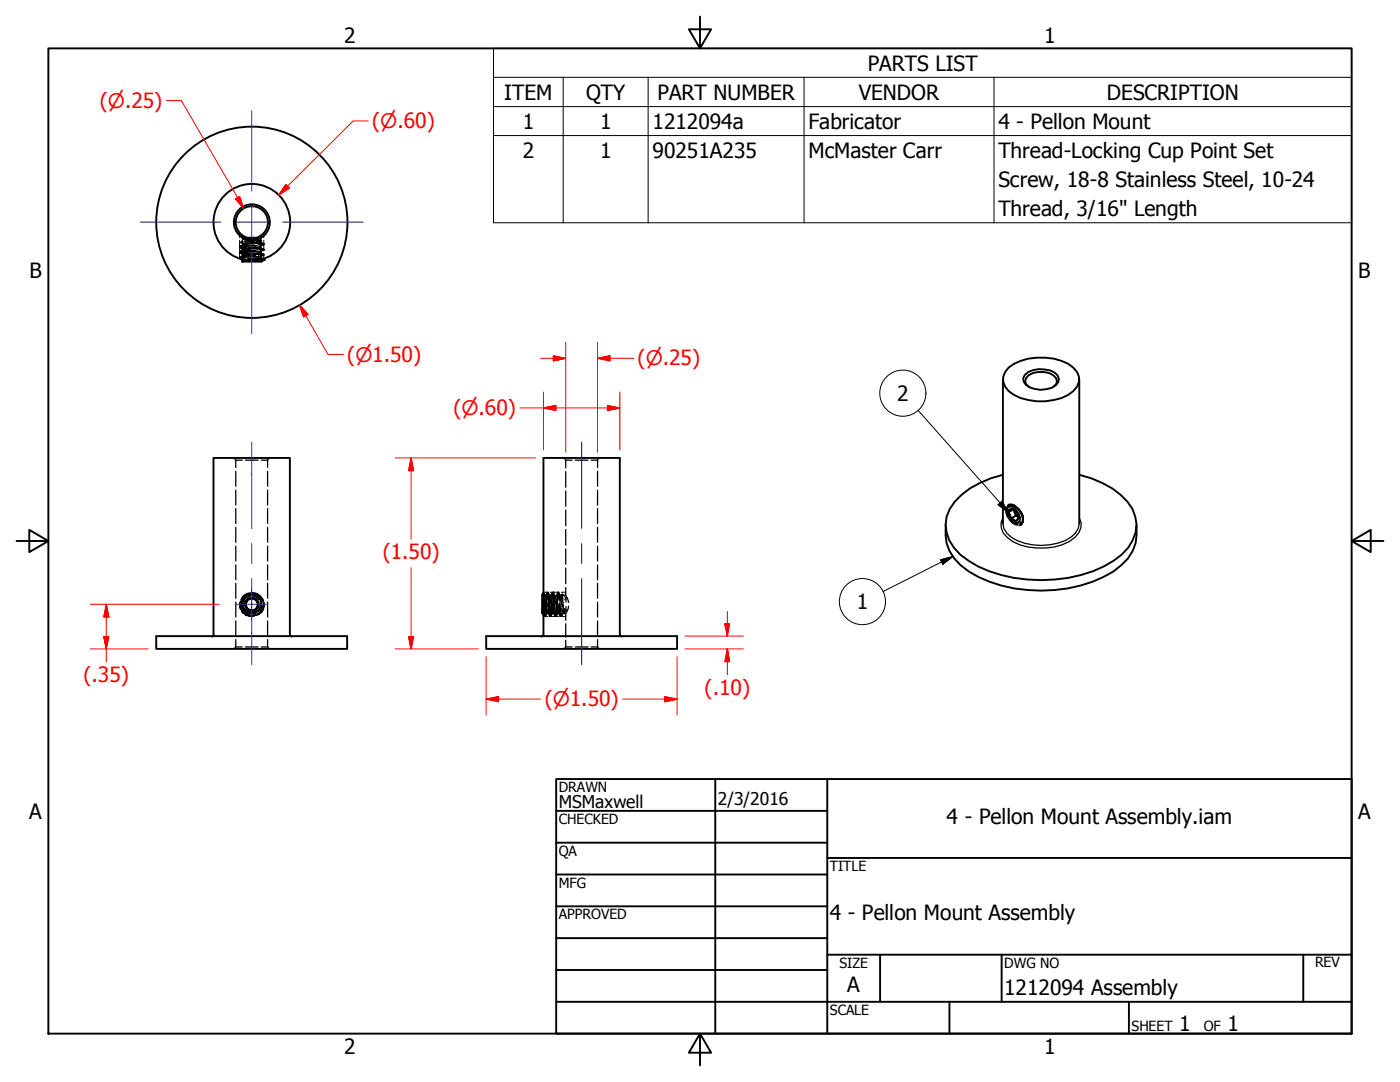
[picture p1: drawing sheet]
<svg xmlns="http://www.w3.org/2000/svg" width="279mm" height="216mm" viewBox="0 0 279 216" stroke-linecap="round" stroke-linejoin="round" font-family="sans-serif">
<!-- layer: Visible (ANSI) -->
<g fill="none" stroke="#000" stroke-width=".38">
<path d="M48.2 51.7l.3 .2M48.5 51.9h.1M48.5 51.9l-.2 .2M48.6 51.8l-.1 .1M49 51.9h-.5M49.6 47.4h1.3M52.3 51.6l.3 .3M52.6 51.9l-4.3 .2M52.6 51.9l-.4 .3-3.9-.1M200.2 75.7v28.8M201.3 73.3a11.3 11.3 0 0 1 10.5-1.3 4.9 4.9 0 0 1 3.5 3.2 3.6 3.6 0 0 1-2.1 3.6 11.4 11.4 0 0 1-11.9-.8 3 3 0 0 1 0-4.7zM204.5 74.8a5.3 5.3 0 0 1 6-.4 1.48 1.48 0 0 1 .2 2.5 5.1 5.1 0 0 1-6-.1l-.4-.7-.1-.7z"/>
<path d="M205.4 77.2l-.6-.5-.2-.6a2.41 2.41 0 0 1 2.6-1.9 3.6 3.6 0 0 1 3.6 1.2l.1 .7-.1 .6-.7 .5M215.4 75.7v28.8M200.2 94.7a16.1 16.1 0 0 0-10.7 6.8 7.4 7.4 0 0 0 2.1 9.2 24.7 24.7 0 0 0 16.2 5.1 26.7 26.7 0 0 0 14.4-3.9 8.9 8.9 0 0 0 4.6-7.3 7.9 7.9 0 0 0-3.2-5.9 19.8 19.8 0 0 0-8.2-4M49.5 119.4h1.4l.7 1.2-.7 1.2h-1.4l-.6-1.2zM50.6 118.4a2.22 2.22 0 0 0-2.6 2.5 2.22 2.22 0 0 0 3.2 1.7M108.4 118.4l-.2 .3 .1 3.7M108.4 118.4l.1 2M108.4 118.4l.1 .2M188.7 104.8a9.1 9.1 0 0 0 4.7 9.2 29.2 29.2 0 0 0 28.8 0 9.7 9.7 0 0 0 4.4-5.6l.2-1.5v-2.1M201.1 103.1a1.66 1.66 0 0 1 .2-2.3 2.49 2.49 0 0 1 2.7 2.1l.2 .5M201.2 101l.1-.3a2.06 2.06 0 0 1 2.1 1 2.5 2.5 0 0 1 .8 2.1M201.2 102.2l.4 .6 .1 .7-.3-.6z"/>
<path d="M201.2 101.2l.5-.2a2.73 2.73 0 0 1 1.8 3.1l-.3 .2a2.26 2.26 0 0 1-2.3-2.7zM201.2 102.2l.2-.5 .3-.2a1.94 1.94 0 0 1 1.5 1.9M201.6 103.8a1.95 1.95 0 0 0 1.5 .9M202.2 101.7l-1 .5M202.2 101.7l-.5-.2-.5 .7M202.3 101.7l.5 1.2 .3 .2-.3-.4-.4-.8M202.8 102.9l-1.1 .6M203 101.3l.6 .8 .4 .8M203.2 103.4l-.2 .4-.3 .3-.5-.2-.5-.4M203.2 103.4l-.5 .7-.4-.4-.6-.2M203.5 104.1l.3 .5M203.6 104.7h.1"/>
<path d="M203.8 104.6l.3-.5 .1-.7-.1 .8-.6 .6M31.2 126.9h38.1v2.6h-38.1zM42.6 126.6v-35.2h15.2v35.2l.1 .2 .4 .2M42.7 126.6l-.1 .2-.3 .2M52.1 121.3l-.4 .5-.6 .3M52.1 121.3v.9l-.5 .4M52.1 121.3a1.94 1.94 0 0 0-2.1-2.6 1.94 1.94 0 0 0-1.3 3M52.6 120.4a2.19 2.19 0 0 0-2.5-2 2.19 2.19 0 0 0-1.8 2.7 2.06 2.06 0 0 0 2.8 1M52.7 120.4l-.2 1.1-.4 .7M97 126.9h38.1v2.6h-38.1zM108.2 121.3l.3 .9M108.2 122.1l.3 .6"/>
<path d="M108.5 122.6v4l-.1 .2-.4 .2M108.5 120.4l.2 1.8M108.5 120.4v1.8M108.5 122.2l.1 .4M108.7 121.5a6.6 6.6 0 0 0-.2-3.1v-27h15.2v35.2l.1 .2 .3 .2"/>
<circle cx="50.3" cy="44.4" r="3.2"/>
<circle cx="50.3" cy="44.4" r="3.6"/>
<circle cx="50.3" cy="44.4" r="7.7"/>
<circle cx="50.3" cy="44.4" r="19.1"/>
<circle cx="50.3" cy="120.6" r="1.17"/>
<circle cx="50.3" cy="120.6" r="1.37"/>
</g>
<!-- layer: Hidden (ANSI) -->
<g fill="none" stroke="#000" stroke-width=".25">
<path d="M47.8 49.2v.1M47.8 50.3h.1M47.8 51.4h.1M47.8 50.4h.1M47.8 49.2l.3-.1-.3 .2M47.8 49.2l.4 .1M47.8 50.2l.5 .2M47.8 50.4l.5 .1M47.8 49.3l.5 .2zM47.8 49.2l.5 .1M47.8 50.2v.1M47.8 50.4l.3 .1-.2-.1"/>
<path d="M47.8 51.3v.1M47.8 49.3l.3 .2-.2-.2M47.8 50.2l.3-.1-.2 .1M47.8 50.4l.3 .1M47.8 51.4h.3M47.9 51.4h.1M47.9 51.4l.2 .2zM47.9 51.5l.1 .1M47.9 51.5v.1M47.9 51.3l.2-.1-.3 .2M47.9 50.2l.2-.1-.3 .1M48.1 51.6l.1 .1"/>
<path d="M48.1 49l-.2 .2M48.1 51.5l-.1 .1M48.1 51.2l-.2 .2M48.2 51.6l.1 .1M48.3 52.1l.1 .1M48.3 51.6h.2M48.3 49.7l.2 .1M48.3 50.7l.2 .1M48.3 51.7h.1M48.3 50.6l.3 .2zM48.3 48.1l-.3 .3 .2 .1M48.3 49.6l.3 .1"/>
<path d="M48.3 51.4h.3M48.4 51.3l.6 .1M48.4 51.6l-.1 .1zM48.4 50l.2-.2zM48.4 46.9v1.8M48.4 51.3l-.1 .1M48.4 48.6l.1 .1M48.5 48.6h.1M48.5 48.6v.1M48.5 50.9h.1M48.5 48.6h.3M48.5 51.9l.8 .1"/>
<path d="M48.5 51.9l.4 .2M48.5 51.9h.1M48.5 52h.1M48.5 50.8v.1M48.5 49.8h.1M48.5 48.7h.1M48.5 48.7v.1M48.5 48.6l-.2 .4M48.5 48.8l.3 .1zM48.5 52.2h.1M48.5 48.8l-.2 .1M48.5 49.7v.1"/>
<path d="M48.5 50.9l-.2 .2M48.5 49.8l-.2 .2M48.5 48.8l-.2 .2M48.5 48.7l.3 .1-.2-.1M48.6 50.9h.1M48.6 50.9l-.3 .2M48.6 50.7l.2 .2M48.6 50.9l.2 .2M48.6 51.4l-.1 .1M48.6 49.8h.1M48.6 49.7l-.2-.1v1.7M48.6 49.7h-.1l.4 .1"/>
<path d="M48.6 49.8l-.1 .1 .4 .1M48.6 49.7h-.1l.5 .1M48.6 49.8l-.1 .1 .5 .1M48.6 49.5h.5M48.7 50.4l.5 .1M48.7 50.5l.4 .1M48.8 47.8l.9 .3M48.8 47.8l1.6 .2M48.8 50l3.1 .4M48.8 47.8h.3M48.8 50.4l.4 .1M48.9 48.8l3 .3"/>
<path d="M48.9 51.7v.5l.2-.1M48.9 47.4h.2M48.9 47.4l.4 .3M48.9 47.4l-.3 .4M48.9 51.4h-.3M49 50.7l-.1 .5M49 51.4h-.4M49 48.5h1.1M49 48.7l-.5 .1 2.6 .3M49 48.8l.3 .1zM49 49.4h.1M49 48.8h.3"/>
<path d="M49 49.4l-.4-.1 .5 .1M49.1 49.4h.1M49.1 49.5l.3 .2zM49.1 50.5v.1M49.1 50.5h.1M49.1 49.3l-.1 .1M49.1 49h.4M49.2 50.5h.1M49.2 49.3l-.1 .1M49.2 50.5l-.1 .1M49.2 51.1h.4M49.3 50.9l.4 .1"/>
<path d="M49.3 52.1l.2 .1 .5-.1M49.3 52.1l.5 .1M49.4 49l-.1 .1zM49.4 47.4h.2M49.5 50.5l-.4 .2h.2l-.2-.1M49.5 50.7h.3M49.5 50.4l-.3 .1M49.5 50l.6 .1M49.5 50.5l3.1 .3-.7 .1M49.5 51.6l2.4 .1M49.5 50.6l1.9 .1M49.5 49.5l3.1 .4-.7 .1"/>
<path d="M49.5 49.4l1.9 .1 1.2 .3h-.7M49.5 51.1l2.4 .3-.5 .2M49.5 50.9l.2 .1zM49.5 47.8h.3M49.5 50.7v.5M49.5 49.9l.5 .1M49.6 51.1h.1M49.6 51.1l-.4 .1M49.7 51.1l-.4 .1M49.7 51.5h1.2M49.7 49.8l.3 .2zM49.8 47.9l.4 .4 .5-.4"/>
<path d="M49.8 47.8l1.6 .2M49.8 47.8l.5 .1M50 50l-.5-.1 2.4 .3-.4 .2M50 51.1l1.9 .2-1 .2M50 50.1l-.2 .1 .4-.2 .5 .2M50 50.1h.1M50 50.7h.5M50.1 48.5h.6M50.1 48.5l.4 .1M50.2 51.6l-1.6 .2M50.2 52.1l.9 .1M50.5 52.1l.4 .1 .2-.1"/>
<path d="M50.5 48.3l1.1 .2M50.5 51.7l-1.5 .2M50.7 50.7h.4M50.7 47.9l1.4 .1-.5 .1M50.7 48.2l-2.6 .1M50.7 50.5l-2.2 .3 .8 .1M50.8 48.9l-2.9 .3 .7 .1M50.9 47.4h.2M50.9 50.7v.5M50.9 51.7v.5M51 50l-3.1 .3 .7 .1M51 51l-2 .1-1.1 .3h.7"/>
<path d="M51 51.1l-3.1 .4 .7 .1M51 50.1l-3.1 .3 .7 .1M51 49l-3.1 .3 .7 .2M51 48.6l1.6 .2-.7 .2M51.1 50.5l.3 .2M51.1 48.1l.8 .2-2.1 .3M51.2 50.7h.2M51.2 48.5l1.4 .1-.9 .2M51.3 49.3l-2.8 .5h.2M51.3 50.5l-2.8 .4 .3 .1M51.3 47.4h.3M51.4 50.7l1.2 .2-.7 .2"/>
<path d="M51.5 50.7h.1v.5M51.6 51.7v.5l-.2-.1M51.7 51.8l-2.2-.1v.5M51.8 47.6l-.2-.2-.5 .3M51.9 48.2l-3.1 .4M51.9 49.3l-.5 .2-2.4 .2M51.9 51.8l.2 .1M51.9 51.4h.1M51.9 50.3h.1M51.9 48.3h.1M51.9 47.8l.2 .2M51.9 48.1h.1"/>
<path d="M51.9 50.4l.3 .1M51.9 48.3l.3 .1M51.9 51.4l.2 .1M52.1 51.3l-.6 .1M52.1 51.3l.1 .1M52.1 46.9v1.8M52.1 49.6v1.7M52.1 51.9v.1M52.1 52.1v.1M52.1 51.9h.2M52.1 48.1h.1M52.2 49.1l-.3 .1 .3 .3"/>
<path d="M52.2 50.2l-.3 .1M52.2 51.2l-.3 .1M52.2 51.6h.1M52.3 51.8h.3M52.3 51.5l.2 .1M52.4 50.6l.2 .2-.2 .3M52.4 49.6l.2 .2M52.4 48.5l.2 .1M52.5 51.9h.1M52.6 48.7h.1M52.6 49.8h.1M52.6 48.8l-.2 .2"/>
<path d="M52.6 49.9l-.2 .1M46.7 91.4l.1 .1M46.9 91.7l.2 .1M47.1 91.8h1.2M47.1 91.8v1.5M47.1 94v3M47.1 97.8v3M49 91.8h2.5M52.1 91.8h1.3M53.4 91.8v1.5M53.4 94v3M53.4 97.8v3"/>
<path d="M53.5 91.7l-.1 .1M53.8 91.4l-.1 .1M112.5 91.4l.1 .1M112.8 91.7l.1 .1M112.9 91.8h1.3M112.9 91.8v1.5M112.9 94.1v3.1M112.9 98v3M114.8 91.8h2.5M118 91.8h1.3M119.3 91.8v1.5M119.3 94v3"/>
<path d="M119.3 97.8v3M119.4 91.7l-.1 .1M119.6 91.4l-.1 .1M47.1 101.5v3M47.1 105.2v3M47.1 109v3M47.1 112.7v3M47.1 116.4v3M48.9 119.4a1.78 1.78 0 0 1 2.7 0M49.3 119.8l-.2 .2a1.28 1.28 0 0 0 0 1.4 1.28 1.28 0 0 0 1.4 .5M50 119.4l.2-.1a1.27 1.27 0 0 1 1.2 .8 1.27 1.27 0 0 1-.2 1.4M50.4 118.6a1.93 1.93 0 0 0-2.1 1"/>
<path d="M50.6 118.4a2.14 2.14 0 0 1 1.7 1.4M51 118.7a1.85 1.85 0 0 1 1.1 2M51.6 119.6a1.66 1.66 0 0 0-1.6-.7 1.66 1.66 0 0 0-1.4 1.1M53.4 101.5v3M53.4 105.2v3M53.4 109v3M53.4 112.7v3M53.4 116.4v3M108.2 119.3h.1M108.3 119.4h.1M108.4 118.4l-.1 1.1M108.5 118.4l.1 .1"/>
<path d="M108.5 118.6l.1 .1M108.6 120a.8 .8 0 0 1 .3-1.1l.3 2.1M108.6 118.8l.1 .1M108.7 119.4h-.5l.2 .4M108.7 118.9h.1M108.7 118.6l.1 .1M108.8 118.9h.1M108.8 118.7l.2 1.3M108.8 118.7h1.7M109 118.7l-.2 .2M109.2 118.2h.1M109.2 119.4h.5"/>
<path d="M109.2 118.2l-.1 .2M109.4 119.8l-.2-1.6-.2 2.3-.3-1.6-.2 1.2M109.4 118.2l.1 .2M109.5 119.8l-.2-1.6-.2 2.3M109.5 120l.3-1.1 .2 1.7M109.7 118.7l.1 .2M109.7 119.8l-.4 2.5-.1-.6M109.7 119.4v.2M109.7 119.8v.4M109.7 119.4l.2 .4M109.7 118.9h.1M109.9 119v-.1l.1 .5 .3 2.6"/>
<path d="M109.9 118.9h.1M110 118.7l-.1 .2M110.2 118.2l-.1 .2M110.3 118.2h.1M110.4 118.2h.1M110.4 118.2l.2 .2M110.5 119.8l-.1-1.1-.2-.5-.2 2.3M110.6 119.8l-.2-1.6-.2 2.3M110.6 119.8l.2-.9 .3 1.9M110.6 120l-.1 .1 .2-.1 .2 .2-.2-.2M110.6 120v.8M110.6 120h.1"/>
<path d="M110.7 118.7l.2 .2M110.8 118.9h.1M111 119l-.1-.1-.3 3.1M111.1 118.7l-.2 .2M111.1 119.8l.3 2.5 .2-.6v.3M111.3 118.7h1.6M111.3 118.2h.1M111.3 118.2l-.1 .2M111.4 118.2h.1M111.5 118.2l.1 .2M111.6 119.8l-.3-1.6-.2 2.3M111.7 119.7l-.3-1.5-.1 2.3"/>
<path d="M111.7 119.6l.2-.7 .3 2.1M111.8 118.7l.1 .2M111.9 118.9h.1M112 118.9h.1M112.1 118.8l-.1 .1M112.1 118.7l.1-.1 .3 .2M112.3 119.8l-.1-1.2-.1 1.9M112.7 119.1l.3 .2M112.9 118.7l.6 1.5M112.9 101.8v3.1M112.9 105.7v3.1M112.9 109.5v3.1"/>
<path d="M112.9 113.3v3.2M112.9 117.2v1.5M113 119.3v.8M113 119.3l-.3 .4M119.3 101.5v3M119.3 105.2v3M119.3 109v3M119.3 112.7v3M119.3 116.4v3M46.8 129.3l-.1 .2M47.1 129.1h1.2M47.1 129.1l-.2 .1"/>
<path d="M47.1 120.1v3M47.1 123.9v3M47.1 127.6v1.5M47.8 120.4h.1M47.8 120.7h.3l-.3 .3M47.8 120.4v.2l.3-.2-.3 .2M47.8 121l.1 .1M47.8 120.8v.2M47.9 121.2h.1M47.9 121.2l.2 .1-.2-.1M47.9 121.2l.1 .4M48 120.3h.1"/>
<path d="M48.1 120.1a2.34 2.34 0 0 0 .5 2.1M48.1 120.3l-.3 .1 .3-.1M48.1 120.3l-.3 .1M48.1 120.7l-.2 .3M48.2 121.5l.2 .4M48.2 121.9l.2 .3M48.3 120.7l.2 .1M48.3 120.7h.2M48.4 122.2l.1 .1M48.5 121.4v.3l.2 .2-.2-.3M48.5 122.2l-.1-.2v.2M48.5 120.1a1.77 1.77 0 0 0 1.3 2.3"/>
<path d="M48.5 122.3l.1 .1M48.5 121v.2l.1-.2M48.6 121a1.7 1.7 0 0 0 1.2 1.3l-.1-.1M48.6 120.1v.1M48.6 120.1h.1M48.6 120.2v.8M48.6 120.1l-.3 .4 .3-.3M48.6 122.4l.2 .1M48.6 120l-.3 .2 .3-.1M48.6 120l-.2 .1M48.6 120l-.2 .2M48.8 121.5l.6 .9"/>
<path d="M48.9 122.3l-.3 .1M49 121.7l.6 .5M49 129.1h2.5M49 122h.3M49 122.3l-.4 .1M49 122.7l.1 .1M49 122.6l1.1 .4M49.1 122.7l.3-.1-.3 .2M49.1 122.6l-.1 .1M49.2 122.6l-.1 .1M49.3 122.2h.3M49.5 122.6l-.4 .2"/>
<path d="M49.5 122.2l-.2 .2M49.6 122.2h.1M49.6 122.2l-.4 .1M49.7 122.2h.1M49.7 122.2l-.2 .2 .2-.2M49.8 122.3h.5M49.9 122.3l.1 .1M50 122.4h.1M50 122.3l-.3 .2 .3-.1M50.1 122.3l-.3 .2 .2-.1M51.4 122.7h.1M51.6 122.6l-1.2 .1"/>
<path d="M51.6 122.6h.1M51.8 122.4l-.1 .1M51.9 120.1a1.66 1.66 0 0 1-1.3 2.3M51.9 121.3l-.5 .7-.7 .3M51.9 120.5a1.54 1.54 0 0 1-.8 1.6M52.1 129.1h1.3M52.5 120.8a2.2 2.2 0 0 1-1.3 1.8M53.4 129.1l.1 .1M53.4 120.1v3M53.4 123.9v3M53.4 127.6v1.5M53.7 129.3l.1 .2"/>
<path d="M108.2 120.6h.5M108.3 120.6l-.1 1.1M108.3 122.4h.1M108.3 121.9l-.1 .1M108.4 120.8l-.2 1.5M108.4 121.4l-.2 .4h.5M108.4 120.2l-.2 .4 .2 .4M108.4 121.8l-.1 .1M108.5 120.8l-.2 1.5M108.5 122.7l.1 .1M108.6 122.7h.1M108.6 122.3l-.1 .3"/>
<path d="M108.6 122.7l-.1 .2M108.6 122.6h.1M108.6 122.9v.1M108.7 123h.1M108.7 121.5l-.1 .4M108.7 122.2v.2M108.8 121.7h.1M108.8 121.5v.4M108.8 122.2l.2 .2M108.8 122.4h1.7M108.8 122.2v-.2l.2 .4M108.8 121.9v.3"/>
<path d="M108.9 121.4l-.1 1.2-.2 .4v-.3M108.9 121.2l-.1 .2M108.9 121.2l-.1 .1M108.9 121.2v.3M109 122.7l-.2 .3M109 121.2h-.1M109 121.9v.5M109 121.2l-.2 1.2M109 121.4l-.2 1.6-.1-.3 .1-.3M109.1 122.3l-.1 .1M109.1 121l-.1 .1M109.1 121l-.1 .5"/>
<path d="M109.2 122.2h.2l.1 .2-.1-.2M109.2 122.4h.1M109.2 121.8h.5M109.2 120.6h.5M109.2 120.7l-.1 .3M109.3 122.2h.1M109.3 122.3l-.2 .3M109.3 122.2l-.1 .1M109.3 122.3l.2 .3M109.4 121.5l-.1 .7M109.5 120.8l.2 2.2 .3-1.6M109.5 120.7l-.3 1.7-.2-1.2"/>
<path d="M109.5 121.5l-.1 .7M109.5 120.1v.7v-.6M109.6 120.1l-.3 .4 .2-.3M109.6 120.1l.2 .1-.1-.1M109.6 122.7l.2 .3M109.7 120.8l.2 2.2 .2-1.6M109.7 120.1l-.2 .1M109.7 120.1l-.1 .7M109.7 120.4v.4M109.7 121v.4M109.7 121.6v.2M109.9 122.8h.1"/>
<path d="M109.9 122.7v-.7v.8M109.9 122.7v.1M109.9 122.7l-.2-.1 .2 .2M109.9 121.4l-.2 .4M109.9 120.3l.1 .1M110 120.4h.2M110 120.4l.3-.1-.1 .1M110 122v.8M110 120.4v.8M110 122.7l-.1 .3M110 122.6v.2M110.2 120.4l-.1 .8"/>
<path d="M110.2 120.2l.2 .4-.2 .4M110.2 122.4h.1M110.3 122.4h.1M110.3 122.4l-.1 .1 .1-.2 .3 .2-.2-.1M110.3 122.4l.1-.9-.2 1.1M110.4 122.3l.2 .3M110.4 122.4h.1M110.4 122.3l.2-.8-.2 .9M110.6 120.8l.2 2.2 .2-1.6M110.6 120.5l-.3 1.8-.2-1M110.7 122.7l.2 .3M110.7 120h.1"/>
<path d="M110.7 120v.8l.2 2.2 .3-2.3M110.7 122.6l.2 .1M110.9 122.7h.1M111 122l-.1 .7M111.1 122.7v-.7v.7M111.1 120.6l-.1 .7 .1-.7M111.1 120.6h.1M111.1 120.6l-.1-.2 .1 .2M111.1 122.7l-.1 .3M111.2 120.7h.1M111.2 120.7l-.1 .6M111.2 122.6l-.2 .1z"/>
<path d="M111.2 120.6v.1M111.3 122.4h1.6M111.3 122.4h.1M111.4 122.3l-.1 .3M111.4 122.2l-.1 .2M111.4 120.7l.2 .1zM111.4 122.3l.2 .3M111.4 122.4h.1M111.5 121.7l-.1 .5M111.6 122h.2zM111.6 120.7v.5v-.4M111.6 120.8l.2 2"/>
<path d="M111.6 120.3l-.1 1.5-.2 .6-.1-.9M111.6 121.7v.3M111.7 122.7l.1 .3M111.8 120.6l.1 2M111.8 122.9l.1 .1M111.8 121.7h.1M111.8 121.6h.1M111.8 121.6v.2v-.1M111.8 121.4v.3M111.9 123h.1M111.9 122.8v.2M112 122.6l.1 .1 .2-.1-.1 .1"/>
<path d="M112 122.9l-.1 .1M112 121.3l-.1 1.7M112.1 122.7v.1M112.2 120l-.2-1.1-.3 2.4M112.3 120.8l.3 1.5M112.4 120.6l.1 1.6M112.4 122.4h.1M112.5 120.1l-.3 .5 .3 .4M112.5 122.3l-.2 .1M112.5 122.4h.1M112.5 122.3h.1M112.6 122.3l-.1 .1"/>
<path d="M112.6 121.5l-.1 .5M112.6 121.5l-.1 .8-.2-.3v-.3M112.6 121.5v.3M112.6 122v.3M112.6 129.3l-.1 .2M112.7 121.5l.3 .4-.2 .1M112.7 122.2l-.2 .2M112.9 129.1h1.3M112.9 129.1l-.1 .1M112.9 122.4v1.4M112.9 124.5v2.6M112.9 127.8v1.3"/>
<path d="M113 121v.9M113.5 121l-.3 .9-.3 .5M114.8 129.1h2.5M118 129.1h1.3M119.3 129.1l.1 .1M119.3 120.1v3M119.3 123.9v3M119.3 127.6v1.5M119.5 129.3l.1 .2"/>
</g>
<!-- layer: Hidden Narrow (ANSI) -->
<g fill="none" stroke="#000" stroke-width=".2">
<path d="M47.8 46.4v1M47.8 47.9v2.1M47.8 50.5v1.1M52.6 46.4v1M52.6 47.9v2.1M52.6 50.5v1.1M49.6 118.3l-.7 .3-.6 .5-.2 .5M50.1 118.2a2.03 2.03 0 0 1 1.9 .8M52.3 119.4l.3 1M108.5 118.2h.8M109.8 118.2h1.8M112 118.2h.9"/>
<path d="M47.9 120.1l-.1 .6 .2 .8 .4 .6M48.8 122.5a2.12 2.12 0 0 0 1.9 .4M52.1 122.2l-.9 .5M108.5 123h.8M109.8 123h1.8M112 123h.9"/>
</g>
<!-- layer: Visible (ANSI) -->
<circle cx="52.6" cy="51.9" r=".19" fill="#000"/>
<!-- layer: Visible Narrow (ANSI) -->
<path d="M200.2 103.3a3.1 3.1 0 0 0 .8 4 9.9 9.9 0 0 0 7.7 2 8.7 8.7 0 0 0 6.6-2.9l.4-1.1 .1-1-.4-1M200.2 104.5a4.2 4.2 0 0 0 2.8 3.4 11.9 11.9 0 0 0 10.7-.7l.9-.8 .6-1 .2-.9M202.4 100.8v.1" fill="none" stroke="#000" stroke-width=".25"/>
<path d="M202.4 100.9l.2 .1M204.1 102.9v.4" fill="none" stroke="#000" stroke-width=".38"/>
<!-- layer: Symbol (ANSI) -->
<g fill="none" stroke="#000" stroke-width=".2">
<path d="M98.5 15.4v-5.7h171.2v5.7M98.5 15.4h171.2v5.9M98.5 15.4v29h171.2v-23.1M112.4 15.4v29M129.3 15.4v29M160.5 15.4v29M198.4 15.4v29M98.5 21.3h171.2M98.5 27.1h171.2M183.2 81.9l18 20.3M187.7 111.7l2.4-.6-1.9 1.5zM190.1 111.1l-13.9 6.9"/>
<path d="M199.2 100.7l.8-.7 1.2 2.2z"/>
<circle cx="180.2" cy="78.5" r="4.6"/>
<circle cx="172.1" cy="120" r="4.6"/>
</g>
<!-- layer: Border (ANSI) -->
<path d="M9.7 9.7h260v196.5h-260zM139.7 3.3v6.4l-2.2-3.9h4.4l-2.2 3.9M3.3 107.9h6.4l-3.9-2.2v4.5l3.9-2.3M269.7 107.9l3.9 2.3v-4.5l-3.9 2.2h6.4M139.7 206.2l2.2 3.9h-4.4l2.2-3.9v6.4" fill="none" stroke="#000" stroke-width=".38"/>
<!-- layer: Title (ANSI) -->
<g fill="none" stroke="#000" stroke-width=".38">
<path d="M111 155.4h158.7v50.8h-158.7zM142.7 155.4v50.8M165.1 155.4v50.8M111 161.8h54.1M111 168.1h54.1M111 174.5h54.1M165.1 171.2h104.6M111 180.8h54.1M111 187.2h54.1M111 193.5h54.1M111 199.9h158.7M165.1 190.5h104.6"/>
<path d="M175.6 190.5v9.4M189.5 199.9v6.3M199.9 190.5v9.4M225.3 199.9v6.3M260.1 190.5v9.4"/>
</g>
<!-- layer: Symbol (ANSI) -->
<path d="M188.2 112.6l1.9-1.5zM187.7 111.7l2.4-.6-1.9 1.5zM199.2 100.7l2 1.5zM199.2 100.7l.8-.7 1.2 2.2z" fill="#000" stroke="#000" stroke-width=".2"/>
<!-- layer: Dimension (ANSI) -->
<g fill="none" stroke="#f00" stroke-width=".2">
<path d="M33.2 20.1h3l12.4 21.5M47 39.7l.8-.5 .8 2.4zM57 36.8l.8 .7-2.2 1.4zM73.5 24.1h-3l-14.9 14.8M59.8 60.8l1.7 1.9-.9 .5zM59.8 60.8l5.7 9.9h3M107.9 71.5h5M108.5 78.2v11.6M110.4 71l2.5 .5-2.5 .5zM112.9 68.3v21.9M119.3 71.5l2.4-.5v1zM119.3 71.5h7.2"/>
<path d="M119.3 68.3v21.9M123.7 78.2v11.6M78.9 91.4h28M82 91.4l.5 2.5h-1zM82 91.4v16.2M103.8 81.4h19.9M108.5 81.4l2.4-.5v1zM121.2 80.9l2.5 .5-2.5 .5zM82 113.3v16.2M18 129.5h11.6M18 120.6h25.8M20.7 127h1l-.5 2.5z"/>
<path d="M21.2 120.6l.5 2.5h-1zM21.2 120.6v11.5M78.9 129.5h16.5M81.5 127h1l-.5 2.5zM97 139.5l2.5-.5v1zM97 139.5h10.9M97 131.1v11.6M124.3 139.5h10.8M132.7 139l2.4 .5-2.4 .5zM135.1 131.1v11.6M136.7 129.5h11.6M136.7 126.9h11.6"/>
<path d="M144.7 124.5h.9l-.4 2.4zM145.2 129.5l.4 2.5h-.9zM145.2 122v4.9M145.2 129.5v5.1"/>
</g>
<g fill="#f00" stroke="#f00" stroke-width=".2">
<path d="M97 139.5l2.5-.5z"/>
<path d="M97 139.5l2.5-.5v1z"/>
<path d="M132.7 140l2.4-.5z"/>
<path d="M132.7 139l2.4 .5-2.4 .5z"/>
<path d="M108.5 81.4l2.4-.5z"/>
<path d="M108.5 81.4l2.4-.5v1z"/>
<path d="M121.2 81.9l2.5-.5z"/>
<path d="M121.2 80.9l2.5 .5-2.5 .5z"/>
<path d="M119.3 71.5l2.4-.5z"/>
<path d="M119.3 71.5l2.4-.5v1z"/>
<path d="M110.4 72l2.5-.5z"/>
<path d="M110.4 71l2.5 .5-2.5 .5z"/>
<path d="M145.2 129.5l.4 2.5z"/>
<path d="M145.2 129.5l.4 2.5h-.9z"/>
<path d="M144.7 124.5l.5 2.4z"/>
<path d="M144.7 124.5h.9l-.4 2.4z"/>
<path d="M81.5 127l.5 2.5z"/>
<path d="M81.5 127h1l-.5 2.5z"/>
<path d="M82 91.4l.5 2.5z"/>
<path d="M82 91.4l.5 2.5h-1z"/>
<path d="M59.8 60.8l1.7 1.9z"/>
<path d="M59.8 60.8l1.7 1.9-.9 .5z"/>
<path d="M57 36.8l-1.4 2.1z"/>
<path d="M57 36.8l.8 .7-2.2 1.4z"/>
<path d="M47 39.7l1.6 1.9z"/>
<path d="M47 39.7l.8-.5 .8 2.4z"/>
<path d="M20.7 127l.5 2.5z"/>
<path d="M20.7 127h1l-.5 2.5z"/>
<path d="M21.2 120.6l.5 2.5z"/>
<path d="M21.2 120.6l.5 2.5h-1z"/>
</g>
<!-- layer: Center Mark (ANSI) -->
<path d="M50.2 22.1v16.1M28 44.3h16.1M47.1 44.3h6.3M50.2 41.1v6.4M50.2 50.5v16M56.4 44.3h16.1M50.2 117.4v6.4M47.1 120.6h6.3" fill="none" stroke="#00f" stroke-width=".2"/>
<!-- layer: Centerline (ANSI) -->
<path d="M50.2 88.2v17.3M116.1 88.2v17.3M50.2 108.5v4M50.2 115.4v17.3M116.1 108.5v4M116.1 115.4v17.3" fill="none" stroke="#00f" stroke-width=".2"/>
<g font-size="4.2">
<text x="68.7" y="8.6">2</text>
<text x="208.4" y="8.6">1</text>
<text x="173.2" y="14.1">PARTS LIST</text>
<text x="100.6" y="19.9">ITEM</text>
<text x="117" y="19.9">QTY</text>
<text x="131.2" y="19.9">PART NUMBER</text>
<text x="171.4" y="19.9">VENDOR</text>
<text x="220.9" y="19.9">DESCRIPTION</text>
<text x="104.3" y="25.7">1</text>
<text x="119.8" y="25.7">1</text>
<text x="130.2" y="25.7">1212094a</text>
<text x="161.4" y="25.8">Fabricator</text>
<text x="199.3" y="25.8">4 - Pellon Mount</text>
<text x="104.3" y="31.5">2</text>
<text x="119.8" y="31.5">1</text>
<text x="130.2" y="31.5">90251A235</text>
<text x="161.4" y="31.5">McMaster Carr</text>
<text x="199.3" y="31.6">Thread-Locking Cup Point Set</text>
<text x="199.3" y="37.3">Screw, 18-8 Stainless Steel, 10-24</text>
<text x="199.3" y="43.2">Thread, 3/16&quot; Length</text>
<text x="5.9" y="55.5">B</text>
<text x="271.1" y="55.5">B</text>
<text x="179.1" y="80">2</text>
<text x="171" y="121.6">1</text>
<text x="5.8" y="163.4">A</text>
<text x="188.9" y="164.5">4 - Pellon Mount Assembly.iam</text>
<text x="271" y="163.4">A</text>
<text x="165.6" y="183.5">4 - Pellon Mount Assembly</text>
<text x="169.1" y="198">A</text>
<text x="200.4" y="198.6">1212094 Assembly</text>
<text x="235.3" y="205.7">1</text>
<text x="245" y="205.7">1</text>
<text x="68.7" y="210.3">2</text>
<text x="208.4" y="210.3">1</text>
</g>
<g font-size="4.2" fill="#f00">
<text x="19.9" y="21.5">(⌀.25)</text>
<text x="74.3" y="25.5">(⌀.60)</text>
<text x="69.3" y="72.2">(⌀1.50)</text>
<text x="127.3" y="72.9">(⌀.25)</text>
<text x="90.5" y="82.8">(⌀.60)</text>
<text x="76.4" y="111.6">(1.50)</text>
<text x="16.6" y="136.1">(.35)</text>
<text x="108.7" y="140.9">(⌀1.50)</text>
<text x="140.6" y="138.6">(.10)</text>
</g>
<g font-size="3.5">
<text x="111.5" y="161.2">MSMaxwell</text>
<text x="143.3" y="160.7">2/3/2016</text>
</g>
<g font-size="2.8">
<text x="111.5" y="158">DRAWN</text>
<text x="111.5" y="164.4">CHECKED</text>
<text x="111.5" y="170.8">QA</text>
<text x="165.6" y="173.7">TITLE</text>
<text x="111.5" y="177.1">MFG</text>
<text x="111.5" y="183.5">APPROVED</text>
<text x="167.5" y="193.1">SIZE</text>
<text x="200.4" y="193.1">DWG NO</text>
<text x="262.4" y="193">REV</text>
<text x="165.6" y="202.5">SCALE</text>
<text x="225.8" y="205.7">SHEET</text>
<text x="240.2" y="205.7">OF</text>
</g>
</svg>
